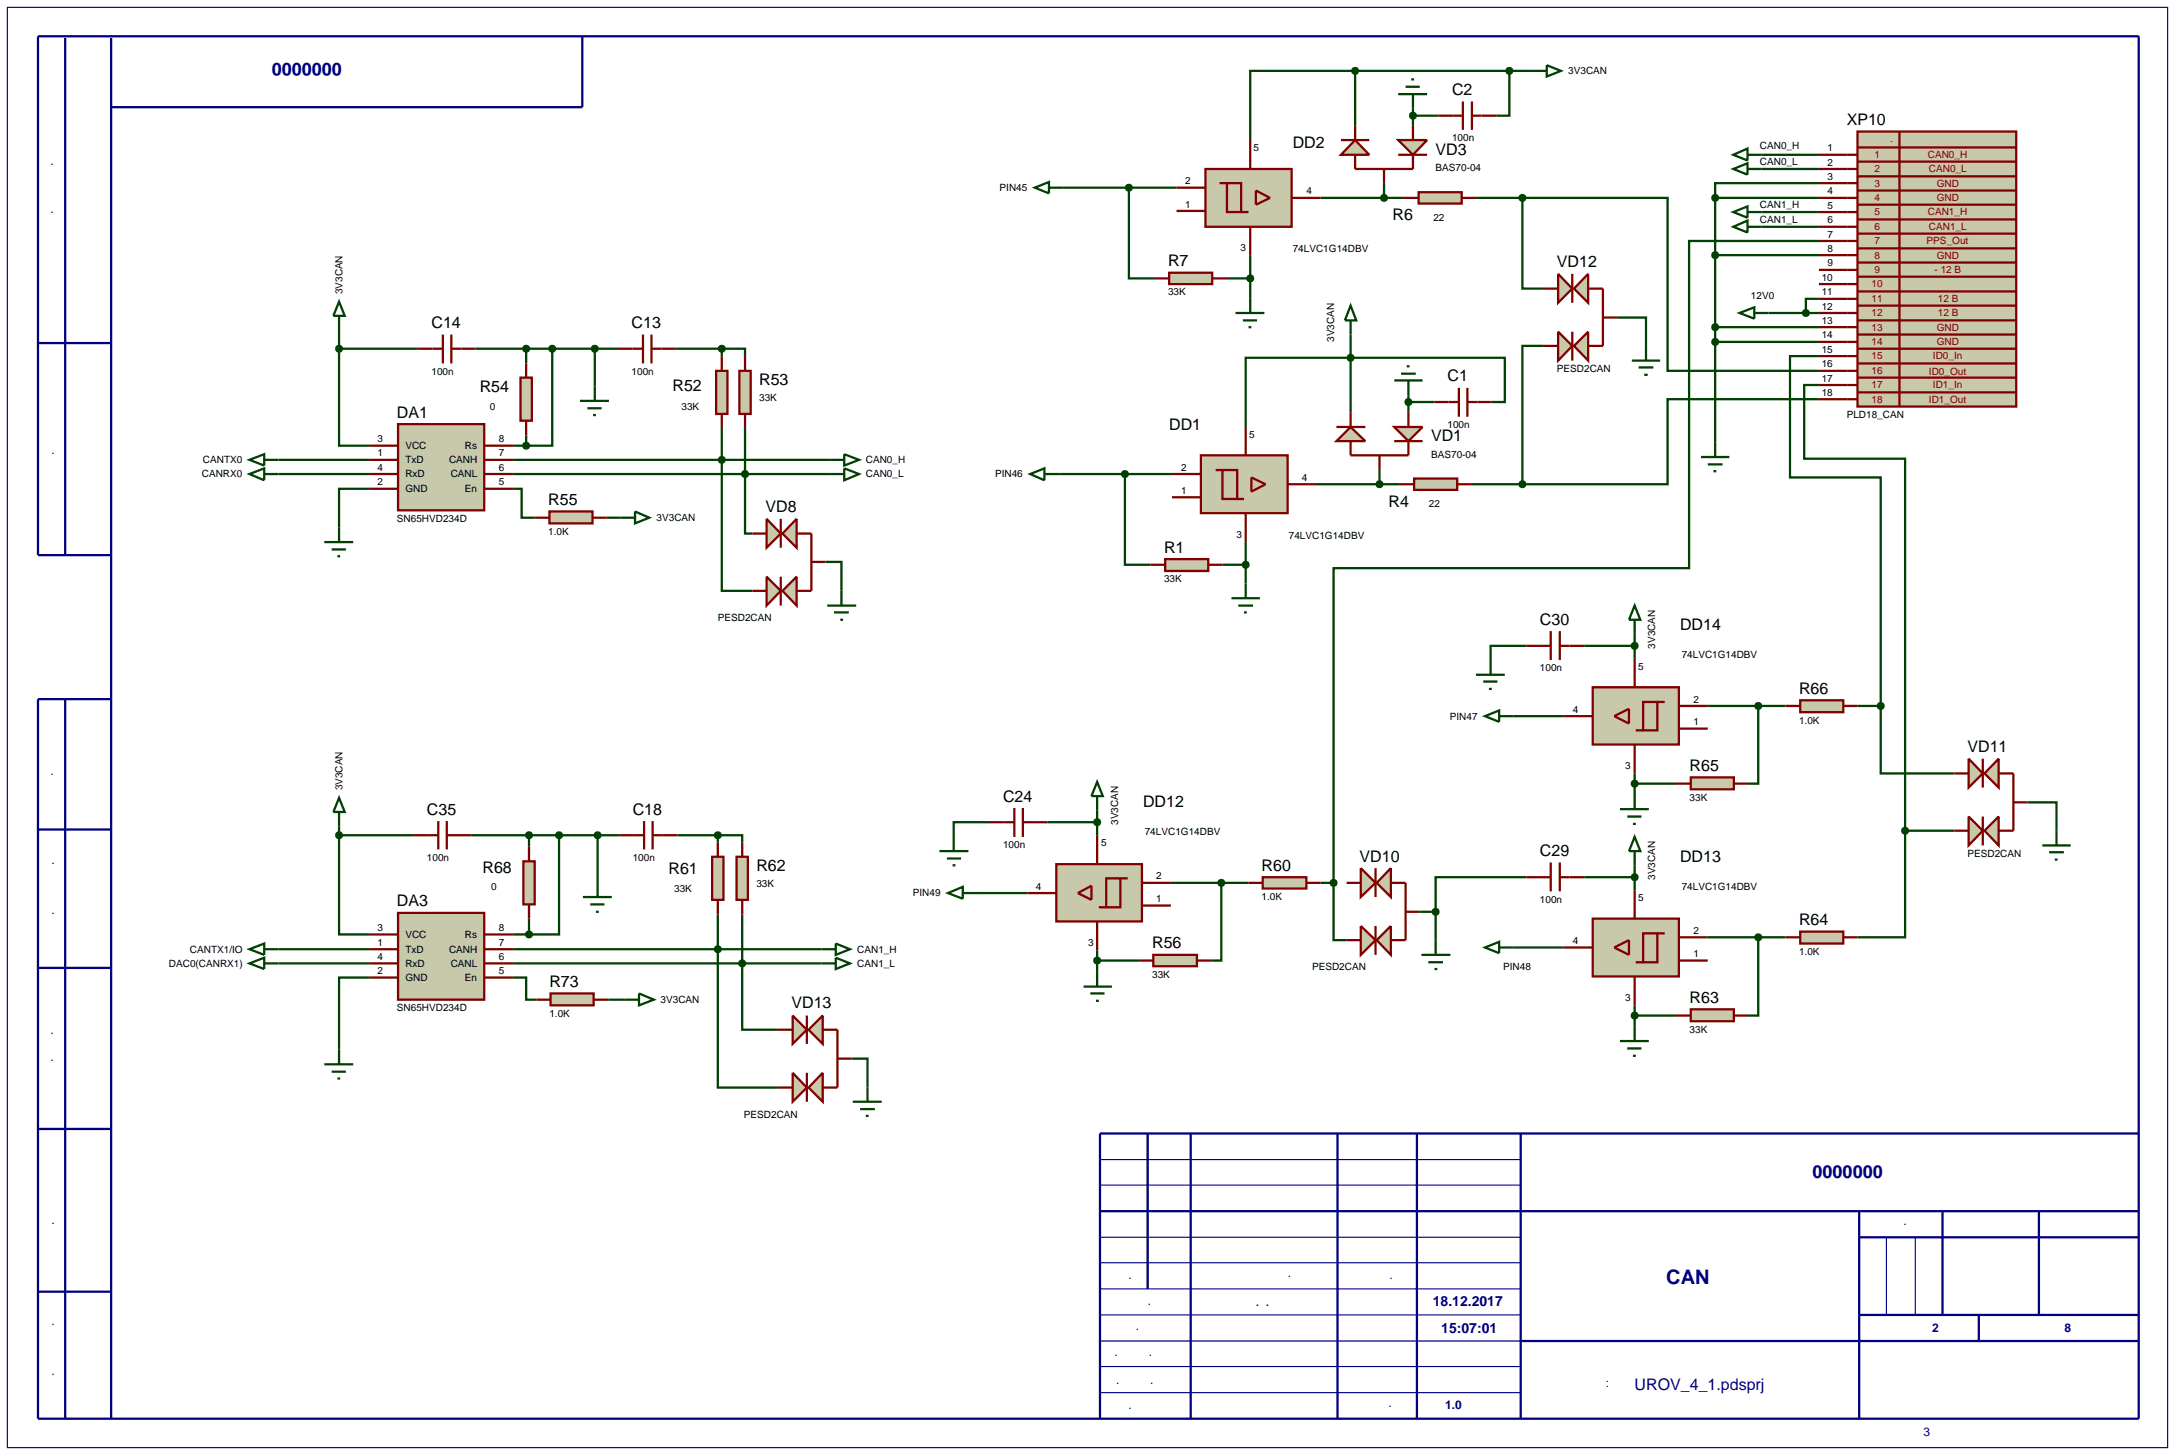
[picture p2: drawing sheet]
<svg xmlns="http://www.w3.org/2000/svg" width="384mm" height="257mm" viewBox="0 0 384 257" stroke-linecap="round" stroke-linejoin="round" font-family="sans-serif">
<path d="M1.3 1.3h381v254h-381zM194 218.2h74.2M194 209h74.2M194 204.5h74.2M332.7 218.2v13.7M337.8 218.2v13.7M194 222.7h74.2M194 231.9h74.2M194 236.5h74.2M194 227.3h74.2M194 241h74.2M194 245.6h74.2" fill="none" stroke="#000080" stroke-width=".2"/>
<g fill="none" stroke="#000080" stroke-width=".4">
<path d="M11.5 6.7v91.2M19.6 6.7v243.5M102.7 6.4v12.5h-83.1M6.7 60.5h12.9M19.6 97.9h-12.9v-91.5h370.5v243.8h-370.5v-126.9h12.9M11.5 123.3v126.9M6.7 146.3h12.9M6.7 170.7h12.9M6.7 199.1h12.9M202.4 199.9v27.4M210 199.9v50.3M235.9 199.9v50.3"/>
<path d="M249.9 199.9v50.3M268.2 199.9v50.3M377.2 199.9h-183.2v50.3M194 213.6h183.2M327.9 213.6v36.6M327.9 218.2h49.3M342.6 213.6v18.3M359.6 213.6v18.3M6.7 227.8h12.9M268.2 236.5h109M327.9 231.9h49.3M349 231.9v4.6"/>
</g>
<g fill="none" stroke="#004000" stroke-width=".4">
<path d="M239 12.5h-18.5v12.2M239 12.5h31.2M239 12.5v9.7M249.2 19.1v3.1M266.2 12.5v7.9h-2.3M187.5 33.1h20M199.1 33.1v16h4.6M232.9 34.9h14.7M244.1 32.3v2.6M249.2 20.4h4.5M260.3 34.9h8.2M268.5 34.9v16h3.8"/>
<path d="M268.5 34.9h25.6v30.5h26.7M302.5 34.9h18.3M302.5 34.9v43.2M310.7 27.3h10.1M310.7 29.8h10.1M310.7 37.4h10.1M320.8 32.3h-18.3v2.6M59.8 58.2v3.3M216.4 49.1h4.1M220.5 45v7.7M238.2 59v13.7M285.2 56h5.1v5"/>
<path d="M302.5 57.7h18.3M302.5 45h18.3M310.7 40h10.1M311.9 55.2h8.9M320.8 42.5h-22.9v57.7h-62.7v55.5M320.8 52.7h-2.3v2.5M59.8 61.5v17.1h5.3M59.8 61.5h13.9M83.9 61.5h25.1M90.5 78.6h2.3M92.8 61.5v2.6M92.8 76.8v1.8"/>
<path d="M97.4 61.5v17.1h-4.6M104.9 61.5v6.7M119.2 61.5h8.1M127.3 61.5h4.1v1.3M127.3 75.5v28.7h5.4M127.3 61.5v1.3M131.4 75.5v18.6h1.3M248.4 69.7v3M248.4 70.9h4.6M263.1 70.9h2.3v-7.8h-45.7v12.2M272.3 61h-3.8v24.4M302.5 60.3h18.3"/>
<path d="M320.8 70.4h-26.7v15h-25.6M320.8 62.8h-5.1v21.4h16v40.3M320.8 67.9h-2.6v13h17.8v65.6M49.1 83.6h16M49.1 81.1h16M65.1 86.2h-5.3v6.8M90.5 86.2h1.5v5.1h2.3M90.5 83.6h55.9M90.5 81.1h55.9M107 91.3h2.4M145.6 99.1h2.8v5.1M186.8 83.6h19.9"/>
<path d="M198.4 83.6v16h4.5M215.6 99.6h4.1M219.7 95.6v7.3M232.1 85.4h14.8M243.3 82.9v2.5M259.6 85.4h8.9M269.2 113.9h-6.3v2.5M279.4 113.9h8.9M288.3 111.8v4.4M266.9 126.3h8.9M288.3 136.4v3.8M288.3 138.2h7.3"/>
<path d="M301.2 124.5h13.7M310.1 124.5v13.7h-1.8M327.6 124.5h4.1M331.7 124.5v11.9h13M59.8 147.3v17.5h5.3M59.8 145.8v1.5M59.8 147.3h13.2M83.1 147.3h26.2M93.3 147.3v2M98.6 147.3v17.5h-5.3M105.4 147.3v8.4M119.5 147.3h7.1"/>
<path d="M126.6 147.3h4.3v1.3M126.6 147.3v1.3M172.3 157.5h8.9M174.6 145h-6.4v2.6M184.7 145h8.8M193.5 143v4.3M206.5 155.7h13.7M215.4 155.7v13.7h-1.8M232.9 155.7h2.3M235.2 155.7v10.1h2.3M269.2 154.7h-16v6.1M279.4 154.7h8.9"/>
<path d="M288.3 152.6v4.4M336 146.5v18.8h-8.4M336 146.5h8.7M357.6 141.5h5.1v5M49.1 167.4h16M49.1 169.9h16M65.1 172.4h-5.3v12.7M90.5 172.4h2.3v3.9h1.8M90.5 167.4h54.4M90.5 169.9h54.4M90.5 164.8h2.8M93.3 162v2.8"/>
<path d="M107.3 176.3h2.9M126.6 161.3v30.5h10.6M130.9 161.3v20.3h6.3M193.5 167.6v3.8M193.5 169.4h7.4M250.4 160.8h2.8M253.2 160.8v5M266.9 167.1h8.9M288.3 177.3v3.8M288.3 179.1h7.3M301.2 165.3h13.7M310.1 165.3v13.8h-1.8"/>
<path d="M150.2 186.7h2.8v5.1"/>
</g>
<path d="M327.6 23.2h28v48.5h-28z" fill="#c8c8aa" stroke="#800000" stroke-width=".4"/>
<g fill="none" stroke="#800000" stroke-width=".4">
<path d="M320.8 27.3h6.8M320.8 29.8h6.8M320.8 32.3h6.8M320.8 34.9h6.8M320.8 37.4h6.8M327.6 28.5h28M327.6 31.1h28M327.6 33.6h28M327.6 36.1h28M327.6 38.7h28M327.6 26h28M335 23.2v48.5"/>
<path d="M320.8 40h6.8M320.8 42.5h6.8M320.8 45h6.8M320.8 47.6h6.8M320.8 50.1h6.8M320.8 52.7h6.8M320.8 55.2h6.8M320.8 57.7h6.8M327.6 41.2h28M327.6 43.8h28M327.6 46.3h28M327.6 48.8h28"/>
<path d="M327.6 51.4h28M327.6 53.9h28M327.6 56.5h28M327.6 59h28M320.8 60.3h6.8M320.8 62.8h6.8M320.8 65.4h6.8M320.8 67.9h6.8M320.8 70.4h6.8M327.6 61.5h28M327.6 64.1h28M327.6 66.6h28"/>
<path d="M327.6 69.2h28"/>
</g>
<g fill="#c8c8aa" stroke="#800000" stroke-width=".4">
<path d="M212.6 29.8h15.2v10.2h-15.2z"/>
<path d="M216.4 32.3h2.5v5.1h-2.5z"/>
</g>
<path d="M207.5 37.2h5.1M207.5 33.1h5.1M215.1 32.3h1.3M218.9 37.4h1.3M220.5 24.7v5.1M221.5 33.6l2.5 1.3-2.5 1.2zM227.8 34.9h5.1M220.5 40v5" fill="none" stroke="#800000" stroke-width=".4"/>
<path d="M246.6 24.7h5.1l-2.5 2.6z" fill="#c8c8aa" stroke="#800000" stroke-width=".4"/>
<path d="M246.6 27.3h5.1" fill="none" stroke="#800000" stroke-width=".4"/>
<path d="M239 24.7l2.5 2.6h-5z" fill="#c8c8aa" stroke="#800000" stroke-width=".4"/>
<path d="M236.5 24.7h5M239 22.2v2.5M239 27.3v2.5h10.2v-2.5M244.1 29.8v2.5M249.2 22.2v2.5" fill="none" stroke="#800000" stroke-width=".4"/>
<path d="M250.2 33.9h7.6v2h-7.6z" fill="#c8c8aa" stroke="#800000" stroke-width=".4"/>
<path d="M247.6 34.9h2.6M257.8 34.9h2.5" fill="none" stroke="#800000" stroke-width=".4"/>
<path d="M217.9 55.2h5.1M219.2 56.5h2.5M220.2 57.7h.5M220.5 52.7v2.5" fill="none" stroke="#004000" stroke-width=".4"/>
<path d="M243.7 34.6l.4-.2-.5 .5zM244.1 34.4l.4 .2 .1 .3zM244.1 35.4l.5-.5-.1 .3zM243.6 34.9l.5 .5-.3-.1z" fill="#004000" stroke="#004000" stroke-width=".4"/>
<path d="M243.6 34.9l.5-.5 .5 .5-.5 .5z" fill="#004000"/>
<path d="M274.8 48.3l2.5 2.6-2.5 2.5z" fill="#c8c8aa" stroke="#800000" stroke-width=".4"/>
<path d="M277.3 48.3v5.1" fill="none" stroke="#800000" stroke-width=".4"/>
<path d="M274.8 58.5l2.5 2.5-2.5 2.6z" fill="#c8c8aa" stroke="#800000" stroke-width=".4"/>
<path d="M277.3 58.5v5.1M280.1 50.9h2.6v10.1h-2.6" fill="none" stroke="#800000" stroke-width=".4"/>
<g fill="#c8c8aa" stroke="#800000" stroke-width=".4">
<path d="M280.1 48.3v5.1l-2.5-2.5z"/>
<path d="M280.1 58.5v5.1l-2.5-2.6z"/>
</g>
<path d="M258 17.9v5M259.6 17.9v5M253.7 20.4h4.3M259.6 20.4h4.3M272.3 50.9h2.5M282.7 56h2.5M272.3 61h2.5" fill="none" stroke="#800000" stroke-width=".4"/>
<path d="M246.6 16.6h5.1M247.9 15.3h2.5M248.9 14h.5M249.2 16.6v2.5M270.2 12.5h2.6M272.8 11.5l2.5 1-2.5 1z" fill="none" stroke="#004000" stroke-width=".4"/>
<path d="M248.9 20l.3-.1-.5 .5zM249.2 19.9l.4 .2 .1 .3zM249.7 20.4l-.2 .4-.3 .1zM248.7 20.4l.5 .5-.3-.1z" fill="#004000" stroke="#004000" stroke-width=".4"/>
<path d="M248.7 20.4l.5-.5 .5 .5-.5 .5z" fill="#004000"/>
<path d="M265.8 12.2l.4-.2-.5 .5zM266.2 12l.4 .2 .1 .3zM266.7 12.5l-.1 .3-.4 .2zM265.7 12.5l.5 .5-.3-.1z" fill="#004000" stroke="#004000" stroke-width=".4"/>
<path d="M265.7 12.5l.5-.5 .5 .5-.5 .5z" fill="#004000"/>
<path d="M206.2 48.1h7.6v2h-7.6z" fill="#c8c8aa" stroke="#800000" stroke-width=".4"/>
<path d="M203.7 49.1h2.5M213.8 49.1h2.6" fill="none" stroke="#800000" stroke-width=".4"/>
<path d="M220.1 48.8l.4-.2-.5 .5zM220.5 48.6l.3 .1 .2 .4zM220.5 49.6l.5-.5-.2 .4zM220 49.1l.5 .5-.4-.2z" fill="#004000" stroke="#004000" stroke-width=".4"/>
<path d="M220 49.1l.5-.5 .5 .5-.5 .5z" fill="#004000"/>
<path d="M182.5 33.1l2.5-1v2zM185 33.1h2.5" fill="none" stroke="#004000" stroke-width=".4"/>
<path d="M198.8 32.7l.3-.1-.5 .5zM199.1 32.6l.4 .2 .1 .3zM199.6 33.1l-.2 .4-.3 .1zM198.6 33.1l.5 .5-.4-.2z" fill="#004000" stroke="#004000" stroke-width=".4"/>
<path d="M199.1 32.6l.5 .5-.5 .5-.5-.5z" fill="#004000"/>
<path d="M238.7 12.1l.3-.1-.5 .5zM239 12l.3 .1 .2 .4zM239 13l.5-.5-.2 .4zM238.5 12.5l.5 .5-.4-.2z" fill="#004000" stroke="#004000" stroke-width=".4"/>
<path d="M238.5 12.5l.5-.5 .5 .5-.5 .5z" fill="#004000"/>
<g fill="#c8c8aa" stroke="#800000" stroke-width=".4">
<path d="M211.8 80.3h15.3v10.2h-15.3z"/>
<path d="M215.6 82.9h2.6v5.1h-2.6z"/>
</g>
<path d="M219.7 75.3v5M206.7 87.7h5.1M206.7 83.6h5.1M214.4 82.9h1.2M218.2 88h1.2M219.7 90.5v5.1M220.7 84.2l2.5 1.2-2.5 1.3zM227.1 85.4h5" fill="none" stroke="#800000" stroke-width=".4"/>
<path d="M245.9 75.3h5l-2.5 2.5z" fill="#c8c8aa" stroke="#800000" stroke-width=".4"/>
<path d="M245.9 77.8h5" fill="none" stroke="#800000" stroke-width=".4"/>
<path d="M235.7 77.8l2.5-2.5 2.6 2.5z" fill="#c8c8aa" stroke="#800000" stroke-width=".4"/>
<path d="M235.7 75.3h5.1M238.2 72.7v2.6M238.2 77.8v2.5h10.2v-2.5M248.4 72.7v2.6M243.3 80.3v2.6" fill="none" stroke="#800000" stroke-width=".4"/>
<path d="M249.4 84.4h7.6v2h-7.6z" fill="#c8c8aa" stroke="#800000" stroke-width=".4"/>
<path d="M246.9 85.4h2.5M257 85.4h2.6" fill="none" stroke="#800000" stroke-width=".4"/>
<path d="M217.2 105.5h5M218.4 106.8h2.6M219.4 108h.5M219.7 102.9v2.6" fill="none" stroke="#004000" stroke-width=".4"/>
<path d="M243 85l.3-.1-.5 .5zM243.3 84.9l.3 .1 .2 .4zM243.3 85.9l.5-.5-.2 .4zM242.8 85.4l.5 .5-.3-.1z" fill="#004000" stroke="#004000" stroke-width=".4"/>
<path d="M243.3 84.9l.5 .5-.5 .5-.5-.5z" fill="#004000"/>
<path d="M253 70.9h4.3M257.3 68.4v5.1M258.8 68.4v5.1M258.8 70.9h4.3" fill="none" stroke="#800000" stroke-width=".4"/>
<path d="M238.2 53.9l1 2.6h-2zM238.2 56.5v2.5M245.9 67.1h5M247.1 65.9h2.6M248.1 64.6h.5M248.4 67.1v2.6" fill="none" stroke="#004000" stroke-width=".4"/>
<path d="M248 70.6l.4-.2-.5 .5zM248.4 70.4l.4 .2 .1 .3zM248.9 70.9l-.1 .3-.4 .2zM247.9 70.9l.5 .5-.4-.2z" fill="#004000" stroke="#004000" stroke-width=".4"/>
<path d="M247.9 70.9l.5-.5 .5 .5-.5 .5z" fill="#004000"/>
<path d="M205.5 98.6h7.6v2.1h-7.6z" fill="#c8c8aa" stroke="#800000" stroke-width=".4"/>
<path d="M202.9 99.6h2.6M213.1 99.6h2.5" fill="none" stroke="#800000" stroke-width=".4"/>
<path d="M219.4 99.2l.3-.1-.5 .5zM219.7 99.1l.4 .2 .1 .3zM219.7 100.1l.5-.5-.1 .3zM219.2 99.6l.5 .5-.3-.1z" fill="#004000" stroke="#004000" stroke-width=".4"/>
<path d="M219.7 99.1l.5 .5-.5 .5-.5-.5z" fill="#004000"/>
<path d="M181.7 83.6l2.5-1v2.1zM184.2 83.6h2.6" fill="none" stroke="#004000" stroke-width=".4"/>
<path d="M198 83.3l.4-.2-.5 .5zM198.4 83.1l.3 .1 .2 .4zM198.9 83.6l-.1 .3-.4 .2zM197.9 83.6l.5 .5-.4-.2z" fill="#004000" stroke="#004000" stroke-width=".4"/>
<path d="M197.9 83.6l.5-.5 .5 .5-.5 .5z" fill="#004000"/>
<path d="M237.8 62.8l.4-.2-.5 .5zM238.2 62.6l.3 .1 .2 .4zM238.7 63.1l-.1 .3-.4 .2zM237.7 63.1l.5 .5-.3-.1z" fill="#004000" stroke="#004000" stroke-width=".4"/>
<path d="M237.7 63.1l.5-.5 .5 .5-.5 .5z" fill="#004000"/>
<path d="M287.8 63.6h5M289 64.8h2.6M290 66.1h.6M290.3 61v2.6" fill="none" stroke="#004000" stroke-width=".4"/>
<path d="M268.1 34.6l.4-.2-.5 .5zM268.5 34.4l.3 .1 .2 .4zM268.5 35.4l.5-.5-.2 .4zM268 34.9l.5 .5-.4-.2z" fill="#004000" stroke="#004000" stroke-width=".4"/>
<path d="M268 34.9l.5-.5 .5 .5-.5 .5z" fill="#004000"/>
<path d="M268.2 85l.3-.1-.5 .5zM268.5 84.9l.3 .1 .2 .4zM268.5 85.9l.5-.5-.2 .4zM268 85.4l.5 .5-.4-.2z" fill="#004000" stroke="#004000" stroke-width=".4"/>
<path d="M268.5 84.9l.5 .5-.5 .5-.5-.5z" fill="#004000"/>
<g fill="#c8c8aa" stroke="#800000" stroke-width=".4">
<path d="M280.9 121.2h15.2v10.1h-15.2z"/>
<path d="M289.8 123.8h2.5v5h-2.5z"/>
</g>
<path d="M288.3 116.2v5M275.8 126.3h5.1M284.7 126.3l2.6-1.3v2.6zM288.3 131.3v5.1M288.5 128.8h1.3M292.3 123.8h1.3M296.1 128.5h5.1M296.1 124.5h5.1" fill="none" stroke="#800000" stroke-width=".4"/>
<path d="M317.5 123.5h7.6v2.1h-7.6z" fill="#c8c8aa" stroke="#800000" stroke-width=".4"/>
<path d="M314.9 124.5h2.6M325.1 124.5h2.5" fill="none" stroke="#800000" stroke-width=".4"/>
<path d="M298.2 137.1h7.6v2.1h-7.6z" fill="#c8c8aa" stroke="#800000" stroke-width=".4"/>
<path d="M269.2 113.9h4.3M273.5 111.3v5.1M275.1 111.3v5.1M275.1 113.9h4.3M295.6 138.2h2.6M305.8 138.2h2.5" fill="none" stroke="#800000" stroke-width=".4"/>
<path d="M260.3 119h5.1M262.9 116.4v2.6M288.3 106.8l1 2.5h-2zM288.3 109.3v2.5M261.6 120.2h2.5M262.6 121.5h.5M285.7 142.7h5.1M287 144h2.5M288 145.3h.5M288.3 140.2v2.5" fill="none" stroke="#004000" stroke-width=".4"/>
<path d="M287.9 113.6l.4-.2-.5 .5zM288.3 113.4l.3 .1 .2 .4zM288.3 114.4l.5-.5-.2 .4zM287.8 113.9l.5 .5-.4-.2z" fill="#004000" stroke="#004000" stroke-width=".4"/>
<path d="M287.8 113.9l.5-.5 .5 .5-.5 .5z" fill="#004000"/>
<path d="M309.7 124.2l.4-.2-.5 .5zM310.1 124l.3 .1 .2 .4zM310.6 124.5l-.1 .3-.4 .2zM309.6 124.5l.5 .5-.3-.1z" fill="#004000" stroke="#004000" stroke-width=".4"/>
<path d="M309.6 124.5l.5-.5 .5 .5-.5 .5z" fill="#004000"/>
<path d="M287.9 137.9l.4-.2-.5 .5zM288.3 137.7l.3 .1 .2 .4zM288.3 138.7l.5-.5-.2 .4zM287.8 138.2l.5 .5-.3-.1z" fill="#004000" stroke="#004000" stroke-width=".4"/>
<path d="M287.8 138.2l.5-.5 .5 .5-.5 .5z" fill="#004000"/>
<path d="M261.9 126.3l2.5-1v2zM264.4 126.3h2.5" fill="none" stroke="#004000" stroke-width=".4"/>
<g fill="#c8c8aa" stroke="#800000" stroke-width=".4">
<path d="M280.9 162h15.2v10.2h-15.2z"/>
<path d="M289.8 164.6h2.5v5.1h-2.5z"/>
</g>
<path d="M288.3 157v5M275.8 167.1h5.1M284.7 167.1l2.6-1.3v2.6zM288.3 172.2v5.1M288.5 169.7h1.3M292.3 164.6h1.3M296.1 169.4h5.1M296.1 165.3h5.1" fill="none" stroke="#800000" stroke-width=".4"/>
<path d="M317.5 164.3h7.6v2.1h-7.6z" fill="#c8c8aa" stroke="#800000" stroke-width=".4"/>
<path d="M314.9 165.3h2.6M325.1 165.3h2.5" fill="none" stroke="#800000" stroke-width=".4"/>
<path d="M298.2 178h7.6v2.1h-7.6z" fill="#c8c8aa" stroke="#800000" stroke-width=".4"/>
<path d="M269.2 154.7h4.3M273.5 152.1v5.1M275.1 152.1v5.1M275.1 154.7h4.3M295.6 179.1h2.6M305.8 179.1h2.5" fill="none" stroke="#800000" stroke-width=".4"/>
<path d="M288.3 147.6l1 2.5h-2zM288.3 150.1v2.5M285.7 183.6h5.1M287 184.9h2.5M288 186.2h.5M288.3 181.1v2.5" fill="none" stroke="#004000" stroke-width=".4"/>
<path d="M288 154.3l.3-.1-.5 .5zM288.3 154.2l.4 .2 .1 .3zM288.3 155.2l.5-.5-.2 .4zM287.8 154.7l.5 .5-.4-.2z" fill="#004000" stroke="#004000" stroke-width=".4"/>
<path d="M288.3 154.2l.5 .5-.5 .5-.5-.5z" fill="#004000"/>
<path d="M309.7 165l.4-.2-.5 .5zM310.1 164.8l.4 .2 .1 .3zM310.6 165.3l-.2 .4-.3 .1zM309.6 165.3l.5 .5-.3-.1z" fill="#004000" stroke="#004000" stroke-width=".4"/>
<path d="M309.6 165.3l.5-.5 .5 .5-.5 .5z" fill="#004000"/>
<path d="M287.9 178.8l.4-.2-.5 .5zM288.3 178.6l.3 .1 .2 .4zM288.3 179.6l.5-.5-.2 .4zM287.8 179.1l.5 .5-.3-.1z" fill="#004000" stroke="#004000" stroke-width=".4"/>
<path d="M287.8 179.1l.5-.5 .5 .5-.5 .5z" fill="#004000"/>
<path d="M261.9 167.1l2.5-1v2zM264.4 167.1h2.5" fill="none" stroke="#004000" stroke-width=".4"/>
<path d="M347.2 133.8l2.5 2.6-2.5 2.5z" fill="#c8c8aa" stroke="#800000" stroke-width=".4"/>
<path d="M349.7 133.8v5.1" fill="none" stroke="#800000" stroke-width=".4"/>
<path d="M347.2 144l2.5 2.5-2.5 2.6z" fill="#c8c8aa" stroke="#800000" stroke-width=".4"/>
<path d="M352.5 136.4h2.6v10.1h-2.6M349.7 144v5.1" fill="none" stroke="#800000" stroke-width=".4"/>
<g fill="#c8c8aa" stroke="#800000" stroke-width=".4">
<path d="M352.5 133.8v5.1l-2.5-2.5z"/>
<path d="M350 146.5l2.5-2.5v5.1z"/>
</g>
<path d="M344.7 136.4h2.5M344.7 146.5h2.5M355.1 141.5h2.5" fill="none" stroke="#800000" stroke-width=".4"/>
<path d="M360.2 149.1h5M361.4 150.3h2.6M362.4 151.6h.5M362.7 146.5v2.6" fill="none" stroke="#004000" stroke-width=".4"/>
<path d="M331.4 124.1l.3-.1-.5 .5zM331.7 124l.4 .2 .1 .3zM332.2 124.5l-.1 .3-.4 .2zM331.2 124.5l.5 .5-.4-.2z" fill="#004000" stroke="#004000" stroke-width=".4"/>
<path d="M331.2 124.5l.5-.5 .5 .5-.5 .5z" fill="#004000"/>
<path d="M335.7 146.1l.3-.1-.5 .5zM336 146l.4 .2 .1 .3zM336.5 146.5l-.2 .4-.3 .1zM335.5 146.5l.5 .5-.4-.2z" fill="#004000" stroke="#004000" stroke-width=".4"/>
<path d="M336 146l.5 .5-.5 .5-.5-.5z" fill="#004000"/>
<path d="M70.2 74.8h15.2v15.2h-15.2z" fill="#c8c8aa" stroke="#800000" stroke-width=".4"/>
<path d="M65.1 78.6h5.1M85.4 78.6h5.1M65.1 81.1h5.1M65.1 83.6h5.1M65.1 86.2h5.1M85.4 81.1h5.1M85.4 83.6h5.1M85.4 86.2h5.1" fill="none" stroke="#800000" stroke-width=".4"/>
<path d="M70.2 161h15.2v15.3h-15.2z" fill="#c8c8aa" stroke="#800000" stroke-width=".4"/>
<path d="M65.1 164.8h5.1M65.1 167.4h5.1M65.1 169.9h5.1M65.1 172.4h5.1M85.4 164.8h5.1M85.4 167.4h5.1M85.4 169.9h5.1M85.4 172.4h5.1" fill="none" stroke="#800000" stroke-width=".4"/>
<g fill="#c8c8aa" stroke="#800000" stroke-width=".4">
<path d="M186.3 152.4h15.1v10.1h-15.1z"/>
<path d="M195.1 154.9h2.5v5.1h-2.5z"/>
</g>
<path d="M181.2 157.5h5.1M190.1 157.5l2.4-1.3v2.5zM193.5 147.3v5.1M193.8 160h1.3M197.6 154.9h1.3M201.4 159.7h5.1M201.4 155.7h5.1M193.5 162.5v5.1" fill="none" stroke="#800000" stroke-width=".4"/>
<path d="M222.7 154.7h7.7v2h-7.7z" fill="#c8c8aa" stroke="#800000" stroke-width=".4"/>
<path d="M220.2 155.7h2.5M230.4 155.7h2.5" fill="none" stroke="#800000" stroke-width=".4"/>
<path d="M203.4 168.4h7.7v2h-7.7z" fill="#c8c8aa" stroke="#800000" stroke-width=".4"/>
<path d="M174.6 145h4.3M178.9 142.5v5.1M180.4 142.5v5.1M180.4 145h4.3M200.9 169.4h2.5M211.1 169.4h2.5" fill="none" stroke="#800000" stroke-width=".4"/>
<path d="M193.5 137.9l1 2.5h-2zM165.7 150.1h5.1M167 151.4h2.5M168 152.6h.5M168.2 147.6v2.5M193.5 140.4v2.6M191.1 174h5M192.3 175.2h2.5M193.3 176.5h.5M193.5 171.4v2.6" fill="none" stroke="#004000" stroke-width=".4"/>
<path d="M193.2 144.6l.3-.1-.5 .5zM193.5 144.5l.4 .2 .1 .3zM194 145l-.1 .3-.4 .2zM193 145l.5 .5-.3-.1z" fill="#004000" stroke="#004000" stroke-width=".4"/>
<path d="M193.5 144.5l.5 .5-.5 .5-.5-.5z" fill="#004000"/>
<path d="M215 155.4l.4-.2-.5 .5zM215.4 155.2l.4 .2 .1 .3zM215.9 155.7l-.1 .3-.4 .2zM214.9 155.7l.5 .5-.3-.1z" fill="#004000" stroke="#004000" stroke-width=".4"/>
<path d="M214.9 155.7l.5-.5 .5 .5-.5 .5z" fill="#004000"/>
<path d="M193.1 169.1l.4-.2-.5 .5zM193.5 168.9l.4 .2 .1 .3zM194 169.4l-.1 .3-.4 .2zM193 169.4l.5 .5-.4-.2z" fill="#004000" stroke="#004000" stroke-width=".4"/>
<path d="M193 169.4l.5-.5 .5 .5-.5 .5z" fill="#004000"/>
<path d="M167.2 157.5l2.6-1.1v2.1zM169.8 157.5h2.5" fill="none" stroke="#004000" stroke-width=".4"/>
<path d="M240 153.1l2.6 2.6-2.6 2.5z" fill="#c8c8aa" stroke="#800000" stroke-width=".4"/>
<path d="M242.6 153.1v5.1" fill="none" stroke="#800000" stroke-width=".4"/>
<path d="M240 163.3l2.6 2.5-2.6 2.6z" fill="#c8c8aa" stroke="#800000" stroke-width=".4"/>
<path d="M245.3 155.7h2.6v10.1h-2.6M242.6 163.3v5.1" fill="none" stroke="#800000" stroke-width=".4"/>
<g fill="#c8c8aa" stroke="#800000" stroke-width=".4">
<path d="M245.3 153.1v5.1l-2.5-2.5z"/>
<path d="M242.8 165.8l2.5-2.5v5.1z"/>
</g>
<path d="M237.5 155.7h2.5M237.5 165.8h2.5M247.9 160.8h2.5" fill="none" stroke="#800000" stroke-width=".4"/>
<path d="M302.5 78.1v2.5M300 80.6h5M301.2 81.9h2.6M302.2 83.1h.5M250.7 168.4h5.1M251.9 169.7h2.6M253 170.9h.5M253.2 165.8v2.6" fill="none" stroke="#004000" stroke-width=".4"/>
<path d="M302.1 60l.4-.2-.5 .5zM302.5 59.8l.3 .1 .2 .4zM302.5 60.8l.5-.5-.2 .4zM302 60.3l.5 .5-.4-.2z" fill="#004000" stroke="#004000" stroke-width=".4"/>
<path d="M302 60.3l.5-.5 .5 .5-.5 .5z" fill="#004000"/>
<path d="M302.2 57.3l.3-.1-.5 .5zM302.5 57.2l.3 .1 .2 .4zM302.5 58.2l.5-.5-.2 .4zM302 57.7l.5 .5-.4-.2z" fill="#004000" stroke="#004000" stroke-width=".4"/>
<path d="M302.5 57.2l.5 .5-.5 .5-.5-.5z" fill="#004000"/>
<path d="M302.1 34.6l.4-.2-.5 .5zM302.5 34.4l.3 .1 .2 .4zM302.5 35.4l.5-.5-.2 .4zM302 34.9l.5 .5-.4-.2z" fill="#004000" stroke="#004000" stroke-width=".4"/>
<path d="M302 34.9l.5-.5 .5 .5-.5 .5z" fill="#004000"/>
<path d="M305.7 27.3l2.5-1.1v2.1zM305.7 29.8l2.5-1v2zM305.7 37.4l2.5-1v2zM308.2 27.3h2.5M308.2 29.8h2.5M308.2 37.4h2.5M305.7 40l2.5-1.1v2.1zM308.2 40h2.5" fill="none" stroke="#004000" stroke-width=".4"/>
<path d="M302.2 44.6l.3-.1-.5 .5zM302.5 44.5l.3 .1 .2 .4zM302.5 45.5l.5-.5-.2 .4zM302 45l.5 .5-.4-.2z" fill="#004000" stroke="#004000" stroke-width=".4"/>
<path d="M302.5 44.5l.5 .5-.5 .5-.5-.5z" fill="#004000"/>
<path d="M234.8 155.4l.4-.2-.5 .5zM235.2 155.2l.3 .1 .2 .4zM235.7 155.7l-.1 .3-.4 .2zM234.7 155.7l.5 .5-.3-.1z" fill="#004000" stroke="#004000" stroke-width=".4"/>
<path d="M234.7 155.7l.5-.5 .5 .5-.5 .5z" fill="#004000"/>
<g fill="none" stroke="#004000" stroke-width=".4">
<path d="M59.8 53.2l1 2.5h-2zM59.8 55.7v2.5M102.3 70.7h5.1M103.6 72h2.5M104.6 73.2h.5M104.9 68.2v2.5M44 81.1l2.6-1v2zM44 83.6l2.6-1v2.1zM46.6 81.1h2.5M46.6 83.6h2.5M57.2 95.6h5.1M58.5 96.9h2.5"/>
<path d="M59.5 98.1h.5M59.8 93v2.6M109.4 91.3h2.6M112 90.2l2.5 1.1-2.5 1zM146.4 81.1h2.5M146.4 83.6h2.5M148.9 80.1l2.6 1-2.6 1zM148.9 82.6l2.6 1-2.6 1.1zM59.8 140.7l1 2.5h-2zM59.8 143.2v2.6M102.8 158.2h5.1M104.1 159.5h2.5"/>
<path d="M105.4 155.7v2.5M44 167.4l2.6-1v2zM44 169.9l2.6-1v2zM46.6 167.4h2.5M46.6 169.9h2.5M105.1 160.8h.5M110.2 176.3h2.5M112.7 175.2l2.6 1.1-2.6 1zM144.9 167.4h2.5M144.9 169.9h2.5M147.4 166.4l2.5 1-2.5 1zM147.4 168.9l2.5 1-2.5 1z"/>
<path d="M57.2 187.7h5.1M58.5 189h2.5M59.5 190.2h.5M59.8 185.1v2.6"/>
</g>
<path d="M78.1 59v5.1M79.6 59v5.1M73.7 61.5h4.4M79.6 61.5h4.3M73 147.3h4.3M77.3 144.8v5M78.8 144.8v5M78.8 147.3h4.3" fill="none" stroke="#800000" stroke-width=".4"/>
<path d="M59.4 61.2l.4-.2-.5 .5zM59.8 61l.4 .2 .1 .3zM59.8 62l.5-.5-.2 .4zM59.3 61.5l.5 .5-.3-.1z" fill="#004000" stroke="#004000" stroke-width=".4"/>
<path d="M59.3 61.5l.5-.5 .5 .5-.5 .5z" fill="#004000"/>
<path d="M59.4 147l.4-.2-.5 .5zM59.8 146.8l.4 .2 .1 .3zM60.3 147.3l-.1 .3-.4 .2zM59.3 147.3l.5 .5-.3-.1z" fill="#004000" stroke="#004000" stroke-width=".4"/>
<path d="M59.3 147.3l.5-.5 .5 .5-.5 .5z" fill="#004000"/>
<path d="M91.8 66.6h2v7.6h-2z" fill="#c8c8aa" stroke="#800000" stroke-width=".4"/>
<path d="M92.8 64.1v2.5M92.8 74.2v2.6" fill="none" stroke="#800000" stroke-width=".4"/>
<path d="M92.3 151.9h2v7.6h-2z" fill="#c8c8aa" stroke="#800000" stroke-width=".4"/>
<path d="M93.3 149.3v2.6M93.3 159.5v2.5" fill="none" stroke="#800000" stroke-width=".4"/>
<path d="M92.5 61.1l.3-.1-.5 .5zM92.8 61l.3 .1 .2 .4zM93.3 61.5l-.2 .4-.3 .1zM92.3 61.5l.5 .5-.3-.1z" fill="#004000" stroke="#004000" stroke-width=".4"/>
<path d="M92.8 61l.5 .5-.5 .5-.5-.5z" fill="#004000"/>
<path d="M92.5 78.2l.3-.1-.5 .5zM92.8 78.1l.3 .1 .2 .4zM93.3 78.6l-.2 .4-.3 .1zM92.3 78.6l.5 .5-.3-.1z" fill="#004000" stroke="#004000" stroke-width=".4"/>
<path d="M92.8 78.1l.5 .5-.5 .5-.5-.5z" fill="#004000"/>
<path d="M97.1 61.1l.3-.1-.5 .5zM97.4 61l.4 .2 .1 .3zM97.4 62l.5-.5-.2 .4zM96.9 61.5l.5 .5-.3-.1z" fill="#004000" stroke="#004000" stroke-width=".4"/>
<path d="M97.4 61l.5 .5-.5 .5-.5-.5z" fill="#004000"/>
<path d="M98.2 147l.4-.2-.5 .5zM98.6 146.8l.4 .2 .1 .3zM99.1 147.3l-.1 .3-.4 .2zM98.1 147.3l.5 .5-.4-.2z" fill="#004000" stroke="#004000" stroke-width=".4"/>
<path d="M98.1 147.3l.5-.5 .5 .5-.5 .5z" fill="#004000"/>
<path d="M93 164.4l.3-.1-.5 .5zM93.3 164.3l.4 .2 .1 .3zM93.3 165.3l.5-.5-.2 .4zM92.8 164.8l.5 .5-.4-.2z" fill="#004000" stroke="#004000" stroke-width=".4"/>
<path d="M93.3 164.3l.5 .5-.5 .5-.5-.5z" fill="#004000"/>
<path d="M92.9 147l.4-.2-.5 .5zM93.3 146.8l.3 .1 .2 .4zM93.3 147.8l.5-.5-.2 .4zM92.8 147.3l.5 .5-.4-.2z" fill="#004000" stroke="#004000" stroke-width=".4"/>
<path d="M92.8 147.3l.5-.5 .5 .5-.5 .5z" fill="#004000"/>
<path d="M96.9 90.2h7.6v2.1h-7.6z" fill="#c8c8aa" stroke="#800000" stroke-width=".4"/>
<path d="M94.3 91.3h2.6M104.5 91.3h2.5" fill="none" stroke="#800000" stroke-width=".4"/>
<path d="M97.1 175.2h7.6v2.1h-7.6z" fill="#c8c8aa" stroke="#800000" stroke-width=".4"/>
<path d="M94.6 176.3h2.5M104.7 176.3h2.6" fill="none" stroke="#800000" stroke-width=".4"/>
<path d="M126.3 65.4h2v7.6h-2z" fill="#c8c8aa" stroke="#800000" stroke-width=".4"/>
<path d="M127.3 62.8v2.6M127.3 73v2.5" fill="none" stroke="#800000" stroke-width=".4"/>
<path d="M130.4 65.4h2v7.6h-2z" fill="#c8c8aa" stroke="#800000" stroke-width=".4"/>
<path d="M113.4 59v5.1M114.9 59v5.1M109 61.5h4.4M114.9 61.5h4.3M131.4 62.8v2.6M131.4 73v2.5" fill="none" stroke="#800000" stroke-width=".4"/>
<path d="M125.6 151.1h2v7.6h-2z" fill="#c8c8aa" stroke="#800000" stroke-width=".4"/>
<path d="M126.6 148.6v2.5M126.6 158.7v2.6" fill="none" stroke="#800000" stroke-width=".4"/>
<path d="M129.9 151.1h2v7.6h-2z" fill="#c8c8aa" stroke="#800000" stroke-width=".4"/>
<path d="M109.3 147.3h4.3M113.6 144.8v5M115.1 144.8v5M115.1 147.3h4.4M130.9 148.6v2.5M130.9 158.7v2.6" fill="none" stroke="#800000" stroke-width=".4"/>
<path d="M104.6 61.1l.3-.1-.5 .5zM104.9 61l.4 .2 .1 .3zM104.9 62l.5-.5-.2 .4zM104.4 61.5l.5 .5-.3-.1z" fill="#004000" stroke="#004000" stroke-width=".4"/>
<path d="M104.9 61l.5 .5-.5 .5-.5-.5z" fill="#004000"/>
<path d="M127 61.1l.3-.1-.5 .5zM127.3 61l.4 .2 .1 .3zM127.3 62l.5-.5-.2 .4zM126.8 61.5l.5 .5-.3-.1z" fill="#004000" stroke="#004000" stroke-width=".4"/>
<path d="M127.3 61l.5 .5-.5 .5-.5-.5z" fill="#004000"/>
<path d="M135.2 91.5l2.5 2.6-2.5 2.5z" fill="#c8c8aa" stroke="#800000" stroke-width=".4"/>
<path d="M137.7 91.5v5.1" fill="none" stroke="#800000" stroke-width=".4"/>
<path d="M135.2 101.7l2.5 2.5-2.5 2.6z" fill="#c8c8aa" stroke="#800000" stroke-width=".4"/>
<path d="M140.5 94.1h2.6v10.1h-2.6M137.7 101.7v5.1" fill="none" stroke="#800000" stroke-width=".4"/>
<g fill="#c8c8aa" stroke="#800000" stroke-width=".4">
<path d="M140.5 91.5v5.1l-2.5-2.5z"/>
<path d="M140.5 101.7v5.1l-2.5-2.6z"/>
</g>
<path d="M132.7 94.1h2.5M143.1 99.1h2.5M132.7 104.2h2.5" fill="none" stroke="#800000" stroke-width=".4"/>
<path d="M145.9 106.8h5.1M147.1 108h2.6M148.2 109.3h.5M148.4 104.2v2.6" fill="none" stroke="#004000" stroke-width=".4"/>
<path d="M139.8 179.1l2.5 2.5-2.5 2.5z" fill="#c8c8aa" stroke="#800000" stroke-width=".4"/>
<path d="M142.3 179.1v5" fill="none" stroke="#800000" stroke-width=".4"/>
<path d="M139.8 189.2l2.5 2.6-2.5 2.5z" fill="#c8c8aa" stroke="#800000" stroke-width=".4"/>
<path d="M142.3 189.2v5.1M145.1 181.6h2.6v10.2h-2.6" fill="none" stroke="#800000" stroke-width=".4"/>
<g fill="#c8c8aa" stroke="#800000" stroke-width=".4">
<path d="M142.6 181.6l2.5-2.5v5z"/>
<path d="M145.1 189.2v5.1l-2.5-2.5z"/>
</g>
<path d="M137.2 181.6h2.6M137.2 191.8h2.6M147.7 186.7h2.5" fill="none" stroke="#800000" stroke-width=".4"/>
<path d="M150.4 194.3h5.1M151.7 195.6h2.6M152.7 196.8h.5M153 191.8v2.5" fill="none" stroke="#004000" stroke-width=".4"/>
<path d="M127 80.7l.3-.1-.5 .5zM127.3 80.6l.3 .1 .2 .4zM127.3 81.6l.5-.5-.2 .4zM126.8 81.1l.5 .5-.3-.1z" fill="#004000" stroke="#004000" stroke-width=".4"/>
<path d="M127.3 80.6l.5 .5-.5 .5-.5-.5z" fill="#004000"/>
<path d="M131 83.3l.4-.2-.5 .5zM131.4 83.1l.3 .1 .2 .4zM131.4 84.1l.5-.5-.1 .3zM130.9 83.6l.5 .5-.4-.2z" fill="#004000" stroke="#004000" stroke-width=".4"/>
<path d="M130.9 83.6l.5-.5 .5 .5-.5 .5z" fill="#004000"/>
<path d="M105 147l.4-.2-.5 .5zM105.4 146.8l.4 .2 .1 .3zM105.9 147.3l-.1 .3-.4 .2zM104.9 147.3l.5 .5-.3-.1z" fill="#004000" stroke="#004000" stroke-width=".4"/>
<path d="M104.9 147.3l.5-.5 .5 .5-.5 .5z" fill="#004000"/>
<path d="M126.2 147l.4-.2-.5 .5zM126.6 146.8l.3 .1 .2 .4zM127.1 147.3l-.2 .4-.3 .1zM126.1 147.3l.5 .5-.4-.2z" fill="#004000" stroke="#004000" stroke-width=".4"/>
<path d="M126.1 147.3l.5-.5 .5 .5-.5 .5z" fill="#004000"/>
<path d="M126.3 167l.3-.1-.5 .5zM126.6 166.9l.3 .1 .2 .4zM127.1 167.4l-.2 .4-.3 .1zM126.1 167.4l.5 .5-.3-.1z" fill="#004000" stroke="#004000" stroke-width=".4"/>
<path d="M126.6 166.9l.5 .5-.5 .5-.5-.5z" fill="#004000"/>
<path d="M130.6 169.5l.3-.1-.5 .5zM130.9 169.4l.3 .1 .2 .4zM131.4 169.9l-.2 .4-.3 .1zM130.4 169.9l.5 .5-.4-.2z" fill="#004000" stroke="#004000" stroke-width=".4"/>
<path d="M130.4 169.9l.5-.5 .5 .5-.5 .5z" fill="#004000"/>
<path d="M306.8 55.2l2.6-1v2zM309.4 55.2h2.5" fill="none" stroke="#004000" stroke-width=".4"/>
<path d="M318.1 54.9l.4-.2-.5 .5zM318.5 54.7l.3 .1 .2 .4zM319 55.2l-.1 .3-.4 .2zM318 55.2l.5 .5-.4-.2z" fill="#004000" stroke="#004000" stroke-width=".4"/>
<path d="M318 55.2l.5-.5 .5 .5-.5 .5z" fill="#004000"/>
<path d="M252.9 160.4l.3-.1-.5 .5zM253.2 160.3l.3 .1 .2 .4zM253.2 161.3l.5-.5-.2 .4zM252.7 160.8l.5 .5-.3-.1z" fill="#004000" stroke="#004000" stroke-width=".4"/>
<path d="M253.2 160.3l.5 .5-.5 .5-.5-.5z" fill="#004000"/>
<text font-size="3.5" fill="#000080" x="284.2" y="226.5">Блок CAN шины</text>
<g font-size="3.2" fill="#000080">
<text x="70.4" y="11.2" transform="rotate(-180 70.4 11.2)">ЯКШГ 0000000</text>
<text x="309.6" y="207.7">ЯКШГ 0000000</text>
</g>
<g font-size="2.8">
<text x="256.1" y="16.8">C2</text>
<text x="325.7" y="22.1">XP10</text>
<text x="228" y="26.2">DD2</text>
<text x="253.2" y="27.3">VD3</text>
<text x="245.6" y="38.9">R6</text>
<text x="206" y="47">R7</text>
<text x="274.6" y="47.2">VD12</text>
<text x="76.1" y="57.9">C14</text>
<text x="111.4" y="57.9">C13</text>
<text x="84.6" y="69.2">R54</text>
<text x="118.6" y="69">R52</text>
<text x="133.9" y="68">R53</text>
<text x="255.3" y="67.3">C1</text>
<text x="70" y="73.7">DA1</text>
<text x="206.2" y="75.9">DD1</text>
<text x="252.4" y="77.9">VD1</text>
<text x="96.7" y="89.1">R55</text>
<text x="244.9" y="89.4">R4</text>
<text x="135" y="90.4">VD8</text>
<text x="205.3" y="97.5">R1</text>
<text x="271.6" y="110.2">C30</text>
<text x="296.3" y="111.2">DD14</text>
<text x="317.3" y="122.4">R66</text>
<text x="298" y="136">R65</text>
<text x="347" y="132.7">VD11</text>
<text x="75.3" y="143.7">C35</text>
<text x="111.6" y="143.7">C18</text>
<text x="176.9" y="141.4">C24</text>
<text x="201.6" y="142.4">DD12</text>
<text x="85.1" y="154">R68</text>
<text x="117.9" y="154.2">R61</text>
<text x="133.4" y="153.7">R62</text>
<text x="222.5" y="153.6">R60</text>
<text x="239.8" y="152">VD10</text>
<text x="271.6" y="151">C29</text>
<text x="296.3" y="152">DD13</text>
<text x="70" y="159.9">DA3</text>
<text x="203.2" y="167.3">R56</text>
<text x="317.3" y="163.2">R64</text>
<text x="96.9" y="174.1">R73</text>
<text x="139.6" y="177.9">VD13</text>
<text x="298" y="176.9">R63</text>
</g>
<text font-size="2.8" fill="#000080" x="288.3" y="245.1">UROV_4_1.pdsprj</text>
<g font-size="2.5" fill="#000080">
<text x="252.7" y="230.3">18.12.2017</text>
<text x="254.2" y="235">15:07:01</text>
</g>
<g font-size="2.1" fill="#000080">
<text x="9.3" y="42.7" transform="rotate(-90 9.3 42.7)">Перв. примен.</text>
<text x="9.5" y="86.3" transform="rotate(-90 9.5 86.3)">Справ. №</text>
<text x="9.3" y="141.9" transform="rotate(-90 9.3 141.9)">Подп. и дата</text>
<text x="9.5" y="165.2" transform="rotate(-90 9.5 165.2)">Инв. № дубл.</text>
<text x="9.3" y="192.2" transform="rotate(-90 9.3 192.2)">Взам. инв. №</text>
<text x="9.5" y="221.1" transform="rotate(-90 9.5 221.1)">Подп. и дата</text>
<text x="332.2" y="216.1">Лит.</text>
<text x="195.1" y="225.5">Изм.</text>
<text x="218.4" y="225.2">№ докум.</text>
<text x="240" y="225.5">Подп.</text>
<text x="195.3" y="230.1">Разраб.</text>
<text x="195.3" y="234.6">Пров.</text>
<text x="195.3" y="239.2">Т.контр.</text>
<text x="340.8" y="234.9">2</text>
<text x="364.1" y="234.9">8</text>
<text x="195.3" y="244">Н.контр.</text>
<text x="269.7" y="244.6">Файл проекта:</text>
<text x="9.5" y="246.5" transform="rotate(-90 9.5 246.5)">Инв. № подл.</text>
<text x="195.6" y="248.4">Утв.</text>
<text x="239" y="248.1">Ревиз.</text>
<text x="254.9" y="248.4">1.0</text>
<text x="329.7" y="253.2">Формат А3</text>
</g>
<g font-size="1.8">
<text x="276.6" y="13.1">3V3CAN</text>
<text x="221.1" y="26.7">5</text>
<text x="256.1" y="24.9">100n</text>
<text x="310.4" y="26.3">CAN0_H</text>
<text x="310.4" y="29.1">CAN0_L</text>
<text x="322.3" y="26.7">1</text>
<text x="322.3" y="29.2">2</text>
<text x="176.3" y="33.7">PIN45</text>
<text x="209" y="32.5">2</text>
<text x="230.4" y="34.3">4</text>
<text x="253.2" y="30.1">BAS70-04</text>
<text x="322.3" y="31.7">3</text>
<text x="322.3" y="34.3">4</text>
<text x="209" y="36.6">1</text>
<text x="252.8" y="38.9">22</text>
<text x="310.4" y="36.7">CAN1_H</text>
<text x="310.4" y="39.3">CAN1_L</text>
<text x="322.3" y="36.8">5</text>
<text x="322.3" y="39.4">6</text>
<text x="322.3" y="41.9">7</text>
<text x="218.8" y="44.3">3</text>
<text x="228" y="44.5">74LVC1G14DBV</text>
<text x="322.3" y="44.4">8</text>
<text x="322.3" y="47">9</text>
<text x="60.4" y="51.9" transform="rotate(-90 60.4 51.9)">3V3CAN</text>
<text x="206" y="52.1">33K</text>
<text x="308.8" y="52.7">12V0</text>
<text x="321.3" y="49.5">10</text>
<text x="321.3" y="52.1">11</text>
<text x="321.3" y="54.6">12</text>
<text x="321.3" y="57.1">13</text>
<text x="321.3" y="59.7">14</text>
<text x="235.3" y="60.3" transform="rotate(-90 235.3 60.3)">3V3CAN</text>
<text x="274.6" y="65.6">PESD2CAN</text>
<text x="321.3" y="62.2">15</text>
<text x="321.3" y="64.8">16</text>
<text x="76.1" y="66.1">100n</text>
<text x="111.4" y="66.1">100n</text>
<text x="133.9" y="70.8">33K</text>
<text x="321.3" y="67.3">17</text>
<text x="321.3" y="69.8">18</text>
<text x="66.6" y="78">3</text>
<text x="86.4" y="72.3">0</text>
<text x="88" y="78">8</text>
<text x="120.2" y="72.3">33K</text>
<text x="220.3" y="77.2">5</text>
<text x="255.3" y="75.5">100n</text>
<text x="325.7" y="73.7">PLD18_CAN</text>
<text x="35.8" y="81.7">CANTX0</text>
<text x="66.6" y="80.5">1</text>
<text x="66.6" y="83">4</text>
<text x="71.5" y="79.2">VCC</text>
<text x="71.5" y="81.7">TxD</text>
<text x="79.2" y="81.7">CANH</text>
<text x="82" y="79.2">Rs</text>
<text x="88" y="80.5">7</text>
<text x="88" y="83">6</text>
<text x="152.7" y="81.7">CAN0_H</text>
<text x="208.3" y="83">2</text>
<text x="252.4" y="80.7">BAS70-04</text>
<text x="35.6" y="84.2">CANRX0</text>
<text x="66.6" y="85.6">2</text>
<text x="71.5" y="84.2">RxD</text>
<text x="71.5" y="86.8">GND</text>
<text x="79.5" y="84.2">CANL</text>
<text x="82" y="86.8">En</text>
<text x="88" y="85.6">5</text>
<text x="152.7" y="84.2">CAN0_L</text>
<text x="175.5" y="84.2">PIN46</text>
<text x="208.3" y="87.1">1</text>
<text x="229.6" y="84.8">4</text>
<text x="252" y="89.5">22</text>
<text x="70" y="92">SN65HVD234D</text>
<text x="96.7" y="94.3">1.0K</text>
<text x="115.8" y="91.9">3V3CAN</text>
<text x="218.1" y="94.8">3</text>
<text x="227.3" y="95">74LVC1G14DBV</text>
<text x="205.3" y="102.7">33K</text>
<text x="126.6" y="109.5">PESD2CAN</text>
<text x="271.6" y="118.4">100n</text>
<text x="288.9" y="118.1">5</text>
<text x="291.9" y="114.4" transform="rotate(-90 291.9 114.4)">3V3CAN</text>
<text x="296.6" y="116.1">74LVC1G14DBV</text>
<text x="277.4" y="125.7">4</text>
<text x="298.7" y="123.9">2</text>
<text x="255.7" y="126.9">PIN47</text>
<text x="298.7" y="127.9">1</text>
<text x="317.3" y="127.6">1.0K</text>
<text x="286.6" y="135.6">3</text>
<text x="60.4" y="139.4" transform="rotate(-90 60.4 139.4)">3V3CAN</text>
<text x="298" y="141.2">33K</text>
<text x="176.9" y="149.6">100n</text>
<text x="194.2" y="149.2">5</text>
<text x="197.2" y="145.5" transform="rotate(-90 197.2 145.5)">3V3CAN</text>
<text x="201.9" y="147.3">74LVC1G14DBV</text>
<text x="75.3" y="151.8">100n</text>
<text x="111.6" y="151.8">100n</text>
<text x="203.9" y="155.1">2</text>
<text x="291.9" y="155.2" transform="rotate(-90 291.9 155.2)">3V3CAN</text>
<text x="347" y="151.1">PESD2CAN</text>
<text x="86.6" y="157">0</text>
<text x="118.9" y="157.3">33K</text>
<text x="133.4" y="156.5">33K</text>
<text x="161" y="158.1">PIN49</text>
<text x="182.7" y="156.9">4</text>
<text x="203.9" y="159.1">1</text>
<text x="222.5" y="158.7">1.0K</text>
<text x="271.6" y="159.2">100n</text>
<text x="288.9" y="158.9">5</text>
<text x="296.6" y="156.9">74LVC1G14DBV</text>
<text x="33.5" y="168">CANTX1/IO</text>
<text x="66.6" y="164.2">3</text>
<text x="66.6" y="166.8">1</text>
<text x="71.5" y="165.4">VCC</text>
<text x="71.5" y="168">TxD</text>
<text x="79.2" y="168">CANH</text>
<text x="82" y="165.4">Rs</text>
<text x="88" y="164.2">8</text>
<text x="88" y="166.8">7</text>
<text x="151.2" y="168">CAN1_H</text>
<text x="191.9" y="166.9">3</text>
<text x="277.4" y="166.5">4</text>
<text x="298.7" y="164.7">2</text>
<text x="29.8" y="170.5">DAC0(CANRX1)</text>
<text x="66.6" y="169.3">4</text>
<text x="66.6" y="171.8">2</text>
<text x="71.5" y="170.5">RxD</text>
<text x="71.5" y="173">GND</text>
<text x="79.5" y="170.5">CANL</text>
<text x="82" y="173">En</text>
<text x="88" y="169.3">6</text>
<text x="88" y="171.8">5</text>
<text x="151.2" y="170.5">CAN1_L</text>
<text x="203.2" y="172.4">33K</text>
<text x="231.4" y="171.1">PESD2CAN</text>
<text x="265.1" y="171">PIN48</text>
<text x="298.7" y="168.8">1</text>
<text x="317.3" y="168.4">1.0K</text>
<text x="70" y="178.3">SN65HVD234D</text>
<text x="96.9" y="179.3">1.0K</text>
<text x="116.5" y="176.9">3V3CAN</text>
<text x="286.6" y="176.5">3</text>
<text x="298" y="182.1">33K</text>
<text x="131.2" y="197.1">PESD2CAN</text>
</g>
<g font-size="1.8" fill="#800000">
<text x="328.9" y="25">Конт.</text>
<text x="330.6" y="27.8">1</text>
<text x="340" y="27.8">CAN0_H</text>
<text x="330.6" y="30.3">2</text>
<text x="330.6" y="32.9">3</text>
<text x="330.6" y="35.4">4</text>
<text x="340.2" y="30.3">CAN0_L</text>
<text x="341.6" y="32.9">GND</text>
<text x="341.6" y="35.4">GND</text>
<text x="330.6" y="37.9">5</text>
<text x="330.6" y="40.5">6</text>
<text x="340" y="37.9">CAN1_H</text>
<text x="340.2" y="40.5">CAN1_L</text>
<text x="330.6" y="43">7</text>
<text x="330.6" y="45.6">8</text>
<text x="339.8" y="43">PPS_Out</text>
<text x="341.6" y="45.6">GND</text>
<text x="330.1" y="50.6">10</text>
<text x="330.1" y="53.2">11</text>
<text x="330.6" y="48.1">9</text>
<text x="341.2" y="48.1">- 12 B</text>
<text x="341.8" y="53.2">12 B</text>
<text x="330.1" y="55.7">12</text>
<text x="330.1" y="58.3">13</text>
<text x="341.6" y="58.3">GND</text>
<text x="341.8" y="55.7">12 B</text>
<text x="330.1" y="60.8">14</text>
<text x="330.1" y="63.3">15</text>
<text x="330.1" y="65.9">16</text>
<text x="340.9" y="63.3">ID0_In</text>
<text x="341.6" y="60.8">GND</text>
<text x="330.1" y="68.4">17</text>
<text x="330.1" y="71">18</text>
<text x="340.2" y="66.1">ID0_Out</text>
<text x="340.2" y="71">ID1_Out</text>
<text x="340.9" y="68.4">ID1_In</text>
</g>
<text font-size="1.8" fill="#000080" x="211.3" y="230.4">Мосейчук А.В.</text>
</svg>
